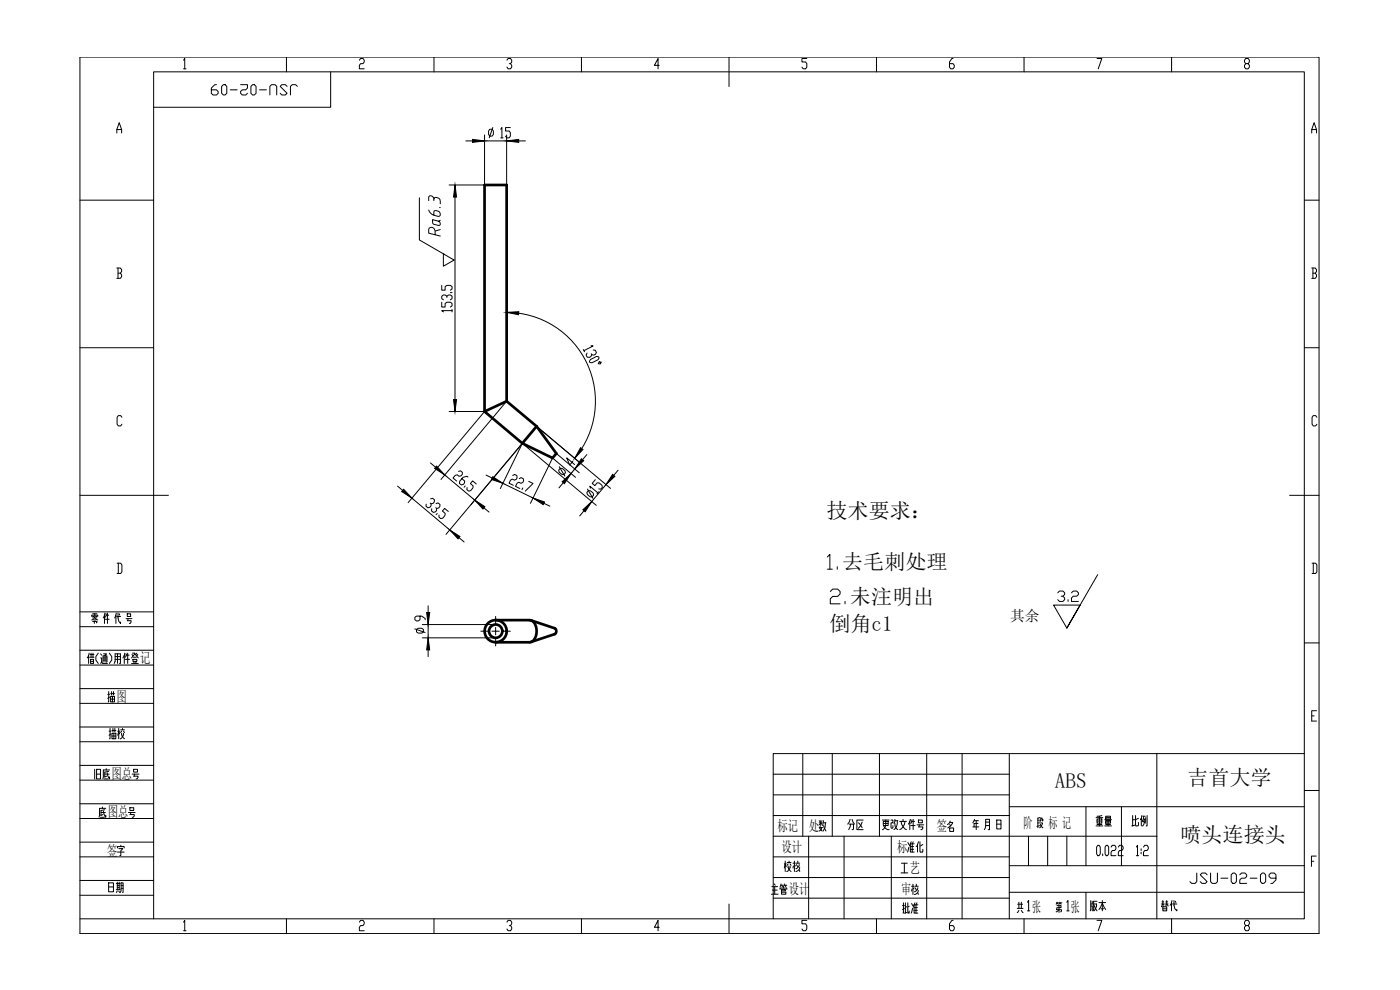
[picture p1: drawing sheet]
<svg xmlns="http://www.w3.org/2000/svg" width="420mm" height="297mm" viewBox="0 0 420 297" stroke-linecap="round" stroke-linejoin="round" font-family="sans-serif">
<!-- layer: 5 -->
<g fill="none" stroke="#000" stroke-width=".3">
<path d="M86 17.1v4.5M130.2 17.1v4.5M174.5 17.1v4.5M218.8 17.1v8.9M263 17.1v4.5M307.3 17.1v4.5M351.6 17.1v4.5M99.2 21.6v10.6h-53.1M24 60.1h22.1M391.4 60.1h4.5M24 104.3h22.1M391.4 104.3h4.5"/>
<path d="M24 148.6h26.6M387 148.6h8.9M391.4 192.9h4.5M391.4 226.1h-159.3v49.6M391.4 237.2h4.5M24 275.7h367.4v-254.1h-345.3v254.1M86 275.7v4.4M130.2 275.7v4.4M174.5 275.7v4.4M218.8 271.3v8.8M263 275.7v4.4M307.3 275.7v4.4"/>
<path d="M351.6 275.7v4.4"/>
</g>
<!-- layer: 9 -->
<path d="M24 17.1h371.9v263h-371.9z" fill="none" stroke="#000" stroke-width=".3"/>
<!-- layer: 10 -->
<g fill="none" stroke="#000" stroke-width=".3">
<path d="M55.1 18.1l.3-.5v3M107.9 18.1l.3-.5h.8l.3 .5v.5l-.3 .5h-.8l-.3 .5v1h1.4M152.1 18.1l.4-.5h.7l.4 .5v.5l-.4 .5h-.3M153.2 19.1l.4 .5v.5l-.4 .5h-.7l-.4-.5M197.9 19.6h-1.5l1.1-2v3M242.1 17.6h-1.4v1h1.1l.3 .5v1l-.3 .5h-.8l-.3-.5M286 17.6h-.3l-.7 1v1.5l.3 .5h.7l.4-.5v-.5l-.4-.5h-1M329.2 17.6h1.5l-1.1 3M373.9 19.1l-.4-.5v-.5l.4-.5h.7l.4 .5v.5l-.4 .5h-.7l-.4 .5v.5l.4 .5h.7l.4-.5v-.5l-.4-.5M35.1 39.9v-1l.7-2.1 .7 2.1v1M35.1 38.9h1.4M55.1 20.6h.7"/>
<path d="M147 38.8h.7l.4 .5v1l-.4 .5h-.7l-.4-.5v-1zM147.9 38.3l-1.1 3.1M150.3 38.8l.3-.5v3.1M153.2 38.3h-1.5v1h1.1l.4 .5v1.1l-.4 .5h-.7l-.4-.5M393.7 39.9v-1l.7-2.1 .7 2.1v1M393.7 38.9h1.4M136.6 55.5v68M139.8 42.3h17.9M145.4 40.5v15h-10.6M150.3 41.4h.7M152 40.5v15M35.1 80.4h1l.4 .5v.6l-.4 .5"/>
<path d="M35.4 82h.7l.4 .5v.5l-.4 .5h-1M35.4 80.4v3.1M132.6 90.7v1.4h1v-1.1l.5-.3h1.1l.5 .3v.8l-.5 .3M132.6 85.6v1.5h1v-1.1l.5-.4h1.1l.5 .4v.7l-.5 .4M134.1 89.2v-.3l-.5-.4h-.5l-.5 .4v.7l.5 .4M134.1 88.9l.5-.4h.6l.5 .4v.7l-.5 .4M135.2 87.8h.5M135.7 93.2h-3.1l.5 .4M135.7 92.8v.8M152.1 93.7a26.6 26.6 0 0 1 24.1 15.4 26.6 26.6 0 0 1-3.7 28.4M393.7 80.4h1l.4 .5v.6l-.4 .5M394 82h.7l.4 .5v.5l-.4 .5h-1"/>
<path d="M394 80.4v3.1M175.1 104.9l.3 .6M176.2 105.9l-.3 .6 .3 .7h.7l.4-.2 .3-.5M177.2 107.9l1.8-1 .6 .1 .2 .4-.3 .5-1.8 .9h-.7l-.1-.4zM177.4 103.7l.6 .1-2.8 1.4M178 105l.7 .1 .3 .7-.3 .5-.5 .2h-.6l-.2-.4M179.8 108.6l.7 .1-.3 .5-.7-.1zM36.6 125.2l-.4-.5h-.7l-.4 .5v2.1l.4 .5h.7l.4-.5M129.2 138.9l17.6 14.8M134.8 123.5h10.6l-22.9 27.3M152 120.4l-19.7 23.5M167 136.1l6.8 5.7"/>
<path d="M171.9 138.4l-.9 1.1-.9-2.1 2.4 2M176.1 136.4l-8.3 10M395.2 125.2l-.3-.5h-.8l-.3 .5v2.1l.3 .5h.8l.3-.5M119.3 145.8l20 16.8M129.2 149.7l.6-.2 .6 .5-.1 .6-.3 .4-.6 .2-.3-.3M129.4 151.2l-.1 .6-.3 .4-.6 .2-.5-.5v-.6M130.9 151.1l.6-.2 .5 .5v.6l-.3 .4-.7 .2-.2-.3M131 152.6v.6l-.3 .4-.6 .1-.6-.4 .1-.6M131.2 154.1l-.3 .3M134.5 153.5l-1.1-1-.6 .8 .8 .7-.1 .7-.6 .8-.6 .1-.6-.5 .1-.6M137.6 141.4l.6-.1 .6 .4-.1 .7-.3 .4-.6 .1-.6-.4-.6 .1-.6 .8 1.1 .9M139.6 145.8l-.3 .4"/>
<path d="M140.4 143.1l-.2-.2-1.3 .3-.9 1.2-.1 .6 .6 .5 .6-.2 .3-.4 .1-.6-.9-.7M142.9 145.2l-1.1-.9-.6 .8 .8 .7-.1 .6-.6 .8-.6 .2-.6-.5 .1-.6M145.9 142.5l19.1 9.4M150.1 146.6l6.7-13.6 22.2 18.6M153.9 142.7l.5-.3 .7 .3 .1 .6-.2 .5-.6 .3-.6-.4-.6 .4-.4 .9 1.3 .6M155.8 143.6l.6-.3 .6 .3 .1 .7-.2 .4-.5 .3-.7-.3-.5 .3-.5 .9 1.3 .7M156.9 146.4l-.2 .5M158.7 144.4l1.3 .7-2.4 2.3M167.8 140l1.7 2.9M168.1 140.5l.6 .1 .9 .6 .1 .6-.5 .6-.6-.1-.8-.6-.1-.6zM172.7 143.2l-6.9-5.8-6.6 13.6M183.2 146.5l-22.2-18.6-27.2 32.4"/>
<path d="M185.5 141.1l-11.5 13.7M35.1 169h1.1l.4 .5v2.1l-.4 .5h-1.1M35.5 169v3.1M393.8 169h1.1l.3 .5v2.1l-.3 .5h-1.1M394.1 169v3.1M24 199.5h22.1M24 195.1h22.1M24 188h22.1M24 183.6h22.1M26.6 196.6v2.5M26.7 196l-.5 1.4M26.9 197.2h1.3"/>
<path d="M27 196.4h1.2M27.2 197.8h.9v1.3h-.9zM27.2 198.4h.9M27.3 196v1.2M27.5 186l.6-.2 .3-.6 .4 .6 .5 .2M27.5 185v-.4h1.8v.4M27.8 186.4h1.3l-.2 .4M27.8 185.4h.3M27.8 185h.4M27.8 184.2h1.3M27.9 196v1.2M28.2 186h.5"/>
<path d="M28.3 186.4v.7M28.4 184.2v1M28.7 185h.4M28.8 185.4h.3M29.5 196l-.7 1v1l.7 1.1M30.2 197.4h.3v1.3l-.3 .4M30.2 196.2l.3 .4M30.5 198.7l.3 .4h1.4M30.9 198.7v-1.9h1.2l-.2 1.9M30.9 197.4h1.2M30.9 198h1.2M31.1 196.2h.8l-.4 .6v1.9"/>
<path d="M31.4 184.6v2.5M31.4 196.6l.1 .2M31.5 183.9l-.5 1.5M31.6 185.8h1.2M31.9 184.6l-.3 .6M31.9 184.2v.4h.7M32.2 183.9v3.2M32.8 196l.7 1v1l-.7 1.1M34.3 199.1l.3-.7v-2.2h1.5v2.9h-.2M34.6 197.8h1.5M34.6 197h1.5M34.8 184.6v2.5"/>
<path d="M34.9 183.9l-.5 1.5M35 185h1.2M35.3 196.2v2.9M35.4 183.9l.3 2.5 .5 .7v-.5M35.8 184.2l.1 .4M37.3 196.6v2.5M37.5 196l-.6 1.4M37.6 197.8h1.3M37.8 185.6h1.8M37.9 196.6l-.3 .6M37.9 196.2v.4h.8M38.2 184.2h1v.8h-1z"/>
<path d="M38.2 186.2h1.1l-.2 .9h-.3M38.3 196v3.1M38.4 185.6l-.1 .6M39.5 199.1h2M39.6 196.4l.3 .4M39.8 196h.7v.2l-1 1.2M39.9 197.8h1.2v.6h-1.2zM40.1 197.2h.8M40.2 198.4v.7M40.5 196.2l1 1.2M40.8 198.4v.7M41.1 196l-.3 .4"/>
<path d="M41.3 196.4l-.2 .4M124.5 188.7l3.1 1.1M125 188.9l.5-.4h1.1l.5 .4v.7l-.5 .4h-1.1l-.5-.4zM126.1 184.9v1l-.6 .4h-.5l-.5-.4v-.7l.5-.3h1.6l1 .7v.3M126.7 187.4h22M126.7 191.4h22M128.5 181.8v15.2M144.3 189.4h2.2M148.7 188.3v1.1h-1.1M148.7 185v2.2M148.7 191.6v2.2M149.8 189.4h-1.1v1.1"/>
<path d="M150.9 189.4h2.3M24 211h22.1M24 206.6h22.1M24 218.1h22.1M393.7 214.8h.7M395.1 213.2h-1.4v3.2h1.4M24 222.6h22.1M24 234.1h22.1M24 229.6h22.1M232.1 232.3h70.8M232.1 238.5h70.8M240.9 226.1v24.8"/>
<path d="M249.8 226.1v24.8M263.9 226.1v24.8M278.1 226.1v49.6M288.7 226.1v49.6M302.9 226.1v49.6M347.2 226.1v49.6M24 245.6h22.1M24 241.2h22.1M24 257.1h22.1M24 252.7h22.1M35.2 254.4v-.4h2.1v.4M35.2 255.7h2.1"/>
<path d="M35.7 254.6h1.1l-.5 .7v1.4h-.3M36.3 253.6v.4M232.1 257.1h70.8M232.1 244.7h70.8M232.1 250.9h115.1M242.7 250.9v24.8M245.9 246.9h.8M245.9 248.3h1M245.9 246.2l.1 .3M246.2 247.9l-.2 .6 .7 .9M246.3 246.2v1.5M246.6 247.3l-.3-.4-.4 .6"/>
<path d="M246.6 248.3l-.1 .6-.6 .5M246.7 246.2l-.1 .3M247.2 247.7l.7 1.7M247.2 246.9h.7M247.2 246.2l-.3 1.5M247.7 246.9l-.1 1.4-.6 1.1M253.3 250.9v24.8M267.5 250.9v24.8M285 246.8h.9v.2l-.6 .8-.9 .6M285 248.4h1.2v1.1h-1.2zM285 247.4l.3 .4M285.2 246.3l-.5 .9-.4 .2"/>
<path d="M292 248.1h1.8M292.3 246.2h1.3M292.5 245.8l-.5 1.1M293 246.2v2.7M293.5 247.1h-1.2v1M295.4 248.9l.4-1v-2.1h1.2v3.1h-.4M295.8 246.7h1.2M295.8 247.7h1.2M299.1 246h1.3v2.7h-1.3zM299.1 247.3h1.3M302.9 242h88.5M302.9 259.7h88.5"/>
<path d="M311.5 246.1h.5M311.5 246.9h.5M312 247.7l-.8 .2M312.1 245.3l-.6 .2v2.9M312.2 246.9h.7v.2l-.4 .8-.5 .5M312.2 247.3l.8 1.1M313 245.9v.4h-.3v-.8h-.3l-.3 1M325.9 242v17.7M329.5 253.6h.3l.4 .6v2l-.4 .5h-.3l-.4-.5v-2zM330.9 256.2v.5M332 253.6h.4l.3 .6v2l-.3 .5h-.4l-.4-.5v-2zM333.4 254.2l.4-.6h.7l.4 .6v.5l-.4 .5h-.7l-.4 .5v1h1.5"/>
<path d="M335.6 254.2l.4-.6h.7l.4 .6v.5l-.4 .5h-.7l-.4 .5v1h1.5M336.6 242v17.7M341 254.2l.4-.6v3.1M341 256.7h.7M342.5 254.7v.5M342.5 255.7v.5M343.2 254.2l.3-.6h.8l.3 .6v.5l-.3 .5h-.8l-.3 .5v1h1.4M393.6 258.4h.7M395 256.9h-1.4v3.1M24 264.2h22.1M24 268.6h22.1M55.1 276.7l.3-.6v3.2"/>
<path d="M55.1 279.3h.7M107.9 276.7l.3-.6h.8l.3 .6v.5l-.3 .5h-.8l-.3 .5v1.1h1.4M152.1 276.7l.4-.6h.7l.4 .6v.5l-.4 .5h-.3M153.2 277.7l.4 .5v.5l-.4 .6h-.7l-.4-.6M197.9 278.2h-1.5l1.1-2.1v3.2M231.5 268.3h2M231.6 266h1.8M231.8 267.1h1.4M232.1 263.3h70.8M232.1 269.5h70.8M232.4 265.2l.2 .4M232.5 266v2.3"/>
<path d="M234.1 266.9v-.4h2v.4M234.4 265.2l-.3 .8M234.4 265.6h.6M234.5 267.3h1.2v-.4h-1.2v1.4h1.3v-.6h-1.3M234.7 265.6l.1 .4M235.1 266.2v.3M235.4 265.2l-.3 .8M235.4 265.6h.7M235.7 265.6l.1 .4M242.1 276.1h-1.4v1.1h1.1l.3 .5v1l-.3 .6h-.8l-.3-.6M273.6 265.9h.7M273.7 266.7l-.1 .7"/>
<path d="M274 265.3v3.1M274.1 266.5l.2 .2M274.6 266.3l.4 .6M274.6 265.9h1M275 265.3v.6M275.4 266.3a1.21 1.21 0 0 1-1 1.3M275.6 267.2a1.14 1.14 0 0 1-1.2 1.2M286 276.1h-.3l-.7 1.1v1.5l.3 .6h.7l.4-.6v-.5l-.4-.5h-1M302.9 267.7h88.5M329.2 276.1h1.5l-1.1 3.2M373.9 277.7l-.4-.5v-.5l.4-.6h.7l.4 .6v.5l-.4 .5h-.7l-.4 .5v.5l.4 .6h.7l.4-.6v-.5l-.4-.5"/>
</g>
<!-- layer: SLD-0 -->
<path d="M308.7 250.9v8.8M314.4 250.9v8.8M320.2 250.9v8.8" fill="none" stroke="#000" stroke-width=".3"/>
<!-- layer: 0 -->
<g fill="none" stroke="#000" stroke-width=".8">
<path d="M145.4 123.5v-68h6.6v64.9l9 7.5M145.4 123.5l11.4 9.5 9 4.4 1.2-1.3-6-8.2M152 120.4l-6.6 3.1M161 127.9l-4.2 5.1M148.7 186.1h10.2a3.2 3.2 0 0 1 2.1 4.2 2.59 2.59 0 0 1-2.1 2.4h-10.2M159.3 186.1l7.2 2.4a1.04 1.04 0 0 1 0 1.8l-7.2 2.3"/>
<circle cx="148.8" cy="189.4" r="3.3"/>
<circle cx="148.8" cy="189.4" r="2"/>
</g>
<!-- layer: 10 -->
<g fill="#000" stroke="#000" stroke-width=".3">
<path d="M136.6 55.5l.4 3.6h-.9zM141.8 41.8l3.6 .5-3.6 .4zM152 42.3l3.7-.5v.9zM152 93.7l3.7-.2-.1 .9zM136.1 119.9h.9l-.4 3.6zM174.2 134.3l.7 .6-2.4 2.6zM121.1 146.8l2.5 2.7-3-2zM131 139.8l2.5 2.7-3.1-2zM135 159l3 2-.5 .7zM142.5 150.1l3 1.9-.5 .7zM147.9 143l3 2-3.4-1.2zM160 149.4l3.4 1.2-.4 .8z"/>
<path d="M168.7 144.6l2.7-2.5-2 3zM174.5 137.7l.7 .5-2.7 2.5zM174.9 153l2.7-2.5-2 3.1zM183.8 142.3l.7 .6-2.6 2.5zM128 183.8h1l-.5 3.6zM128.5 191.4l.5 3.6h-1z"/>
</g>
<path d="M125.9 59.4v12.6l7.4 4.3M133.1 76.2l3.2 1.8-3.2 1.9zM329.4 172.4l-9.2 16.1 4-6.9h-8l4 6.9" fill="none" stroke="#000" stroke-width=".3"/>
<!-- layer: 0 -->
<path d="M248.3 167.1l.8-.7v4.4M248.3 170.8h1.5M249.2 177.5l.7-.8h1.5l.7 .8v.7l-.7 .8h-1.5l-.7 .7v1.5h2.9M251.3 170v.8M253.6 180.4v.8" fill="none" stroke="#000" stroke-width=".3"/>
<text font-size="7.5" x="181.7" y="149.2" transform="rotate(-90 181.7 149.2)">15</text>
<text font-size="7.1" x="133" y="72" transform="rotate(-90 133 72)">Ra6.3</text>
<g font-size="6.6">
<text x="316.1" y="181.7">3.2</text>
<text x="31.4" y="223">描校</text>
<text x="27.2" y="234.9">旧底图总号号</text>
<text x="28.6" y="246.6">底图总号号</text>
<text x="253.3" y="250.1">分区</text>
<text x="263.5" y="250.1">更改文件号</text>
<text x="327.7" y="249.1">重量</text>
<text x="338.3" y="249.1">比例</text>
<text x="270.9" y="256.8">准化</text>
<text x="234.2" y="262.8">校核</text>
<text x="31.4" y="269.2">日期</text>
<text x="356" y="266.3">JSU-02-09</text>
<text x="269.5" y="275.2">批准</text>
<text x="326" y="274.5">版本</text>
<text x="347.5" y="274.5">替代</text>
</g>
<g font-size="6.3">
<text x="248" y="155.3">技术要求：</text>
<text x="252.7" y="170.8">去毛刺处理</text>
<text x="255.1" y="181.2">未注明出</text>
<text x="248.9" y="189.3">倒角c1</text>
<text x="316.6" y="236.5">ABS</text>
<text x="356.3" y="235.4">吉首大学</text>
<text x="354.3" y="252.7">喷头连接头</text>
</g>
<text font-size="6.2" x="62.1" y="29.6">JSU-02-09</text>
<g font-size="5.3">
<text x="35.3" y="211.7" transform="rotate(-90 35.3 211.7)">描图</text>
<text x="273.4" y="263.2" transform="rotate(-90 273.4 263.2)">工艺</text>
</g>
<g font-size="4.9">
<text x="308" y="275.2" transform="rotate(-90 308 275.2)">共 张</text>
<text x="319.6" y="275.2" transform="rotate(-90 319.6 275.2)">第 张</text>
</g>
<g font-size="4.4">
<text x="303.2" y="186.4">其余</text>
<text x="42.1" y="199.1">记</text>
<text x="34.9" y="210.6">图</text>
<text x="33.5" y="233.7">图总</text>
<text x="32.3" y="245.2">图总</text>
<text x="233.3" y="249.5">标记</text>
<text x="242.8" y="249.4">处</text>
<text x="281.2" y="249.5">签</text>
<text x="307.1" y="248.4">阶</text>
<text x="314.6" y="248.4">标 记</text>
<text x="32.1" y="256.7">签</text>
<text x="234.6" y="255.6">设计</text>
<text x="269.2" y="255.7">标</text>
<text x="273" y="261.9">艺</text>
<text x="236.7" y="268.3">设计</text>
<text x="270.5" y="268.4">审</text>
<text x="309.8" y="273.8">张</text>
<text x="321.4" y="273.8">张</text>
</g>
</svg>
